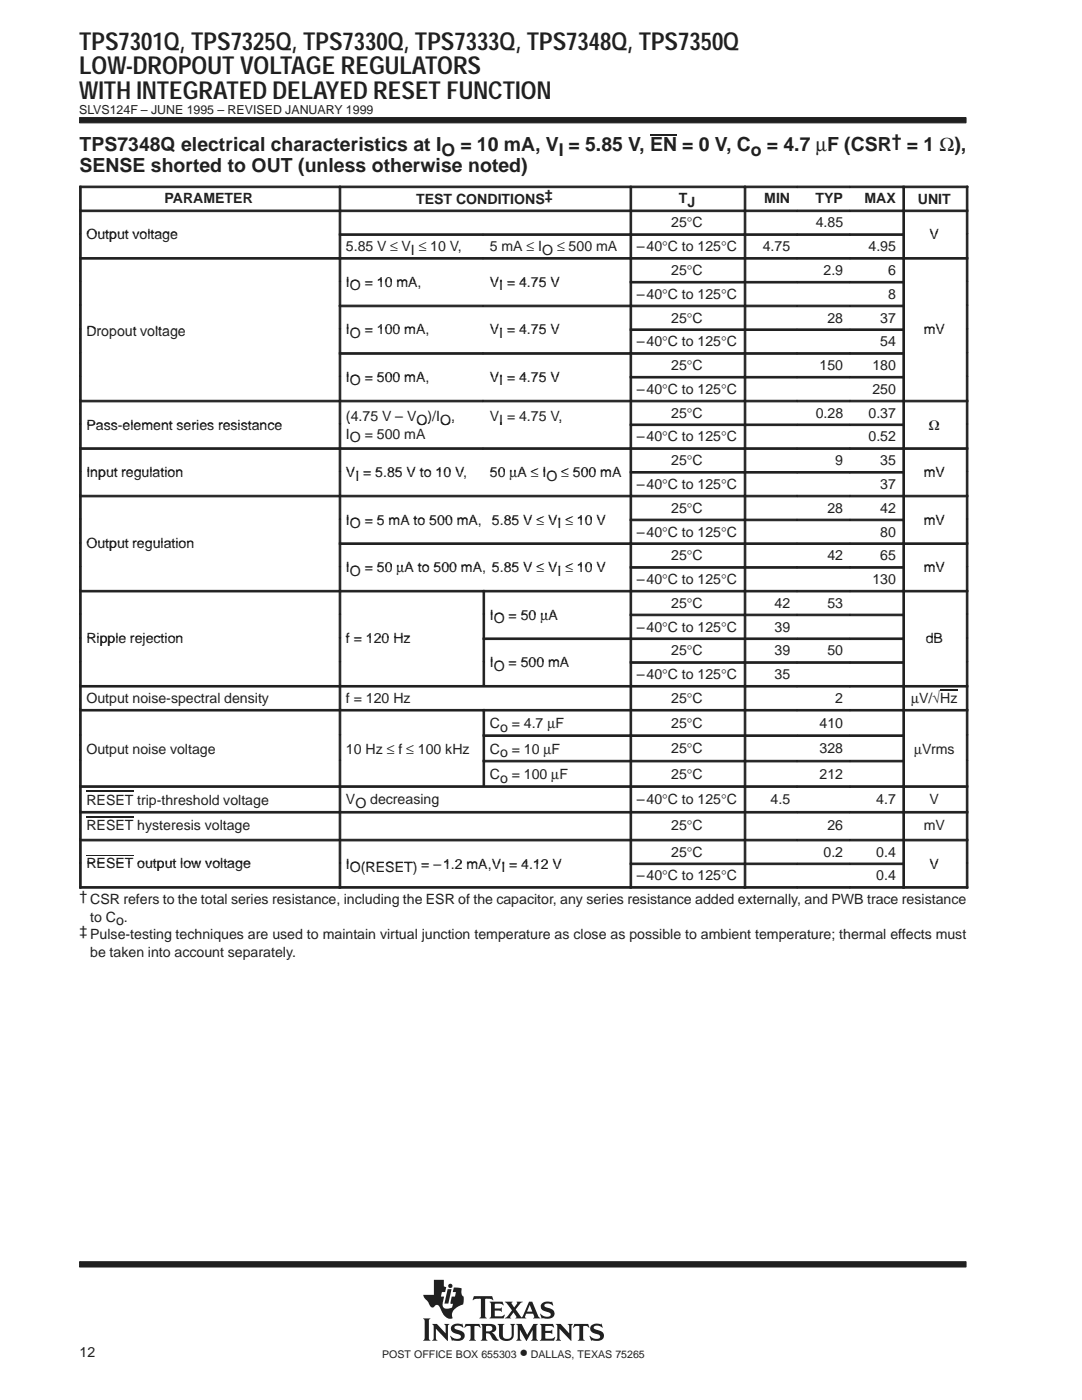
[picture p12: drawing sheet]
<svg xmlns="http://www.w3.org/2000/svg" width="216mm" height="279mm" viewBox="0 0 216 279" stroke-linecap="round" stroke-linejoin="round" font-family="sans-serif">
<g fill="#231f20" stroke="#231f20" stroke-width=".2">
<path d="M15.9 23.5h176.9v1h-176.9z" fill-rule="evenodd"/>
<path d="M15.9 251.8h176.9v1.1h-176.9z" fill-rule="evenodd"/>
</g>
<g fill="#231f20">
<path d="M89.3 257.3h.8l-.6 2.9h-.8z"/>
<path d="M95.9 264.2h2.1a.85 .85 0 0 1 1 .8 .85 .85 0 0 1-.9 .9l.4 .3 .7 1 .4 .2-.2 .1a1.11 1.11 0 0 1-1.4-.9l-.3-.4-.7-.1v1l.3 .5h-1.4l.3-.6v-2.3z" fill-rule="evenodd"/>
<path d="M100.7 259.8h1.6l-.2 .4 .5 .7 .6-.8-.1-.3h1.2l-.5 .3-.9 1.2 1 1.5a.22 .22 0 0 0 .3 .1 .22 .22 0 0 0 .1-.3l1.3-2.8h.6l1.2 2.9 .4 .4-1.4-.1a.24 .24 0 0 0 .2-.1 .24 .24 0 0 0 0-.3l-.2-.4h-1.4l-.3 .6 .3 .3h-2.2l.2-.3-.5-.9-.7 .9 .2 .3h-1.3l.5-.4 1-1.2z" fill-rule="evenodd"/>
<path d="M118 264.5a2.12 2.12 0 0 1 1.9-.2l.1-.1 .3 .8-.8-.4h-.7a.35 .35 0 0 0-.3 .3 .35 .35 0 0 0 .2 .4l.5 .1a1.16 1.16 0 0 1 1.2 1.6 1.23 1.23 0 0 1-1.1 .6l-1.1-.1-.2 .1-.4-1 .9 .5 .7 .1a.47 .47 0 0 0 .6-.4 .47 .47 0 0 0-.6-.5 1.28 1.28 0 0 1-1.4-1.4z" fill-rule="evenodd"/>
<path d="M114.6 264.2h2.8l.2 .8-.5-.4h-.6l-.1 .2v2.4l.3 .4h-1.4l.3-.4v-2.4l-.1-.2h-.6l-.6 .4z" fill-rule="evenodd"/>
<path d="M107.7 264.2h2.6l.2 .8-.6-.4-1.1 .1v.9h1l.4-.3v1l-.3-.3h-1.1v1.1h1.4l.5-.3-.2 .8h-2.8l.3-.6v-2.3z" fill-rule="evenodd"/>
<path d="M110.9 264.2h1l1.7 1.9v-1.5l-.3-.4h1l-.3 .4v3l-2.4-2.4v2l.3 .4h-1l.3-.4v-2.6z" fill-rule="evenodd"/>
<path d="M103 264.2h1.1l1.1 2.2 1.2-2.2h.9l-.3 .4v2.6l.4 .4h-1.4l.3-.4v-1.8l-1.3 2.2-1.3-2.2v1.7l.4 .5h-1.1l.3-.6v-2.3z" fill-rule="evenodd"/>
<path d="M90.2 264.5a2.17 2.17 0 0 1 1.9-.2l.1-.1 .3 .8-.8-.4h-.7a.36 .36 0 0 0-.3 .4 .36 .36 0 0 0 .4 .3l.3 .1a1.19 1.19 0 0 1 1.3 1.5l-.1 .1a1.23 1.23 0 0 1-1.1 .6l-1.1-.1-.2 .1-.4-1h.1a1.37 1.37 0 0 0 2.1 .3 .6 .6 0 0 0-.8-.7 1.08 1.08 0 0 1-1-.5 1.08 1.08 0 0 1 0-1.1z" fill-rule="evenodd"/>
<path d="M92.9 264.2h2.8l.2 .8-.5-.4h-.6l-.1 .2v2.4l.3 .4h-1.4l.2-.3 .1-.3v-2.3l-.7-.1-.6 .4z" fill-rule="evenodd"/>
<path d="M99.3 264.2h1.3l-.3 .4 .1 2.2 .2 .3 .8 .1a.73 .73 0 0 0 .7-.8v-1.8l-.3-.4h1l-.3 .4v1.9a1.56 1.56 0 0 1-1.3 1.2 1.56 1.56 0 0 1-1.5-.7l-.1-2.4z" fill-rule="evenodd"/>
<path d="M86.2 264.2h1l1.7 1.9v-1.5l-.3-.4h1.1l-.3 .4v3l-2.4-2.4v2l.3 .4h-1.1l.3-.6v-2.3z" fill-rule="evenodd"/>
<path d="M84.4 263.1h1.5l-.3 .4v3.7l.3 .4h-1.5l.3-.6v-3.4z" fill-rule="evenodd"/>
<path d="M94.6 258.7h3.6l.2 .8-.7-.3-.9 .1v3.4l.3 .4h-1.4l.3-.4v-3.4l-1-.1-.7 .3z" fill-rule="evenodd"/>
<path d="M97.7 259.8h2.6l.2 .7-.7-.3-1.1 .1v.8h1.1l.3-.2v.9l-.3-.2h-1.1v1l.1 .1h1.3l.5-.3h.1l-.2 .7h-2.8l.3-.5v-2.3z" fill-rule="evenodd"/>
<path d="M108.1 260.2l.1-.1a1.88 1.88 0 0 1 1.4-.3l.4 .1 .2-.2 .2 .8-1.1-.4a.44 .44 0 0 0-.7 .4 .44 .44 0 0 0 .6 .5 1.34 1.34 0 0 1 1.4 1.3 1.13 1.13 0 0 1-1.1 .9h-.8a.37 .37 0 0 0-.6 0l-.3-1h.1l.6 .5 .8 .1a.47 .47 0 0 0 .6-.5 .47 .47 0 0 0-.5-.4l-.2-.1a1.11 1.11 0 0 1-1.2-1.5z" fill-rule="evenodd"/>
<path d="M86.6 255.4h2v1.3l.4 .2-.2 1h-.6l-.2 .9h.6l-.2 1.1a1.11 1.11 0 0 0 .3 1.2l.6 .1 .9-.3 .2-.7-.5-.1 .2-1.3h.7l.2-.9h-.7l.3-1 1.5 .2v1l.1 .4 .3 .3v.9a.54 .54 0 0 1-.4 .7l-.4 .2a2.35 2.35 0 0 0-1.5 1.6v.4a.29 .29 0 0 1 .1 .3 .29 .29 0 0 1-.2 .3h-.1a2.21 2.21 0 0 1-2-1.9l-.1-.1a.68 .68 0 0 0-.5-.7 .68 .68 0 0 0-.8 .4 .88 .88 0 0 1-1.1-.9l-.8-.9-.2-.7h2.1z" fill-rule="evenodd"/>
<circle cx="89.9" cy="256.6" r=".43"/>
</g>
<g fill="#fff">
<path d="M105.7 260.4l.5 1.4h-1z"/>
<path d="M97 264.7l.6-.1a.56 .56 0 0 1 .7 .5 .56 .56 0 0 1-.7 .6h-.6z" fill-rule="evenodd"/>
</g>
<path d="M129.7 26.9h5.4" fill="none" stroke="#231f20" stroke-width=".24"/>
<g fill="#231f20" stroke="#231f20" stroke-width=".2">
<path d="M15.9 37.1h.3v4.8h-.3z" fill-rule="evenodd"/>
<path d="M15.9 37.1h51.8v.4h-51.8z" fill-rule="evenodd"/>
<path d="M67.7 37.1h.3v4.8h-.3z" fill-rule="evenodd"/>
<path d="M67.7 37.1h58v.4h-58z" fill-rule="evenodd"/>
<path d="M125.7 37.1h.3v4.8h-.3z" fill-rule="evenodd"/>
<path d="M125.7 37.1h22.8v.4h-22.8z" fill-rule="evenodd"/>
<path d="M148.5 37.1h.3v4.8h-.3z" fill-rule="evenodd"/>
<path d="M148.5 37.1h10.5v.4h-10.5z" fill-rule="evenodd"/>
<path d="M159.1 37.1h10.5v.4h-10.5z" fill-rule="evenodd"/>
<path d="M169.6 37.1h10.5v.4h-10.5z" fill-rule="evenodd"/>
<path d="M180.2 37.1h.3v4.8h-.3z" fill-rule="evenodd"/>
<path d="M192.8 37.1h.3v4.8h-.3z" fill-rule="evenodd"/>
<path d="M180.2 37.1h12.9v.4h-12.9z" fill-rule="evenodd"/>
<path d="M15.9 41.9h.3v4.7h-.3z" fill-rule="evenodd"/>
<path d="M15.9 41.9h51.8v.3h-51.8z" fill-rule="evenodd"/>
<path d="M67.7 41.9h.3v4.7h-.3z" fill-rule="evenodd"/>
<path d="M67.7 41.9h58v.3h-58z" fill-rule="evenodd"/>
<path d="M125.7 41.9h.3v4.7h-.3z" fill-rule="evenodd"/>
<path d="M125.7 41.9h22.8v.3h-22.8z" fill-rule="evenodd"/>
<path d="M148.5 41.9h.3v4.7h-.3z" fill-rule="evenodd"/>
<path d="M148.5 41.9h10.5v.3h-10.5z" fill-rule="evenodd"/>
<path d="M159.1 41.9h10.5v.3h-10.5z" fill-rule="evenodd"/>
<path d="M169.6 41.9h10.5v.3h-10.5z" fill-rule="evenodd"/>
<path d="M180.2 41.9h.3v4.7h-.3z" fill-rule="evenodd"/>
<path d="M192.8 41.9h.3v4.7h-.3z" fill-rule="evenodd"/>
<path d="M180.2 41.9h12.9v.3h-12.9z" fill-rule="evenodd"/>
<path d="M15.9 46.7h.3v4.7h-.3z" fill-rule="evenodd"/>
<path d="M67.7 46.7h.3v4.7h-.3z" fill-rule="evenodd"/>
<path d="M67.7 46.7h28.7v.3h-28.7z" fill-rule="evenodd"/>
<path d="M96.4 46.7h29.3v.3h-29.3z" fill-rule="evenodd"/>
<path d="M125.7 46.7h.3v4.7h-.3z" fill-rule="evenodd"/>
<path d="M125.7 46.7h22.8v.3h-22.8z" fill-rule="evenodd"/>
<path d="M148.5 46.7h.3v4.7h-.3z" fill-rule="evenodd"/>
<path d="M148.5 46.7h10.5v.3h-10.5z" fill-rule="evenodd"/>
<path d="M159.1 46.7h10.5v.3h-10.5z" fill-rule="evenodd"/>
<path d="M169.6 46.7h10.5v.3h-10.5z" fill-rule="evenodd"/>
<path d="M180.2 46.7h.3v4.7h-.3z" fill-rule="evenodd"/>
<path d="M192.8 46.7h.3v4.7h-.3z" fill-rule="evenodd"/>
<path d="M15.9 51.4h.3v4.7h-.3z" fill-rule="evenodd"/>
<path d="M15.9 51.4h51.8v.3h-51.8z" fill-rule="evenodd"/>
<path d="M67.7 51.4h.3v4.7h-.3z" fill-rule="evenodd"/>
<path d="M67.7 51.4h28.7v.3h-28.7z" fill-rule="evenodd"/>
<path d="M96.4 51.4h29.3v.3h-29.3z" fill-rule="evenodd"/>
<path d="M125.7 51.4h.3v4.7h-.3z" fill-rule="evenodd"/>
<path d="M125.7 51.4h22.8v.3h-22.8z" fill-rule="evenodd"/>
<path d="M148.5 51.4h.3v4.7h-.3z" fill-rule="evenodd"/>
<path d="M148.5 51.4h10.5v.3h-10.5z" fill-rule="evenodd"/>
<path d="M159.1 51.4h10.5v.3h-10.5z" fill-rule="evenodd"/>
<path d="M169.6 51.4h10.5v.3h-10.5z" fill-rule="evenodd"/>
<path d="M180.2 51.4h.3v4.7h-.3z" fill-rule="evenodd"/>
<path d="M192.8 51.4h.3v4.7h-.3z" fill-rule="evenodd"/>
<path d="M180.2 51.4h12.9v.3h-12.9z" fill-rule="evenodd"/>
<path d="M15.9 56.2h.3v4.7h-.3z" fill-rule="evenodd"/>
<path d="M67.7 56.2h.3v4.7h-.3z" fill-rule="evenodd"/>
<path d="M125.7 56.2h.3v4.7h-.3z" fill-rule="evenodd"/>
<path d="M125.7 56.2h22.8v.3h-22.8z" fill-rule="evenodd"/>
<path d="M148.5 56.2h.3v4.7h-.3z" fill-rule="evenodd"/>
<path d="M148.5 56.2h10.5v.3h-10.5z" fill-rule="evenodd"/>
<path d="M159.1 56.2h10.5v.3h-10.5z" fill-rule="evenodd"/>
<path d="M169.6 56.2h10.5v.3h-10.5z" fill-rule="evenodd"/>
<path d="M180.2 56.2h.3v4.7h-.3z" fill-rule="evenodd"/>
<path d="M192.8 56.2h.3v4.7h-.3z" fill-rule="evenodd"/>
<path d="M15.9 60.9h.3v4.7h-.3z" fill-rule="evenodd"/>
<path d="M67.7 60.9h.3v4.7h-.3z" fill-rule="evenodd"/>
<path d="M67.7 60.9h28.7v.3h-28.7z" fill-rule="evenodd"/>
<path d="M96.4 60.9h29.3v.3h-29.3z" fill-rule="evenodd"/>
<path d="M125.7 60.9h.3v4.7h-.3z" fill-rule="evenodd"/>
<path d="M125.7 60.9h22.8v.3h-22.8z" fill-rule="evenodd"/>
<path d="M148.5 60.9h.3v4.7h-.3z" fill-rule="evenodd"/>
<path d="M148.5 60.9h10.5v.3h-10.5z" fill-rule="evenodd"/>
<path d="M159.1 60.9h10.5v.3h-10.5z" fill-rule="evenodd"/>
<path d="M169.6 60.9h10.5v.3h-10.5z" fill-rule="evenodd"/>
<path d="M180.2 60.9h.3v4.7h-.3z" fill-rule="evenodd"/>
<path d="M192.8 60.9h.3v4.7h-.3z" fill-rule="evenodd"/>
<path d="M15.9 65.6h.3v4.8h-.3z" fill-rule="evenodd"/>
<path d="M67.7 65.6h.3v4.8h-.3z" fill-rule="evenodd"/>
<path d="M125.7 65.6h.3v4.8h-.3z" fill-rule="evenodd"/>
<path d="M125.7 65.6h22.8v.4h-22.8z" fill-rule="evenodd"/>
<path d="M148.5 65.6h.3v4.8h-.3z" fill-rule="evenodd"/>
<path d="M148.5 65.6h10.5v.4h-10.5z" fill-rule="evenodd"/>
<path d="M159.1 65.6h10.5v.4h-10.5z" fill-rule="evenodd"/>
<path d="M169.6 65.6h10.5v.4h-10.5z" fill-rule="evenodd"/>
<path d="M180.2 65.6h.3v4.8h-.3z" fill-rule="evenodd"/>
<path d="M192.8 65.6h.3v4.8h-.3z" fill-rule="evenodd"/>
<path d="M15.9 70.4h.3v4.7h-.3z" fill-rule="evenodd"/>
<path d="M67.7 70.4h.3v4.7h-.3z" fill-rule="evenodd"/>
<path d="M67.7 70.4h28.7v.3h-28.7z" fill-rule="evenodd"/>
<path d="M96.4 70.4h29.3v.3h-29.3z" fill-rule="evenodd"/>
<path d="M125.7 70.4h.3v4.7h-.3z" fill-rule="evenodd"/>
<path d="M125.7 70.4h22.8v.3h-22.8z" fill-rule="evenodd"/>
<path d="M148.5 70.4h.3v4.7h-.3z" fill-rule="evenodd"/>
<path d="M148.5 70.4h10.5v.3h-10.5z" fill-rule="evenodd"/>
<path d="M159.1 70.4h10.5v.3h-10.5z" fill-rule="evenodd"/>
<path d="M169.6 70.4h10.5v.3h-10.5z" fill-rule="evenodd"/>
<path d="M180.2 70.4h.3v4.7h-.3z" fill-rule="evenodd"/>
<path d="M192.8 70.4h.3v4.7h-.3z" fill-rule="evenodd"/>
<path d="M15.9 75.1h.3v4.8h-.3z" fill-rule="evenodd"/>
<path d="M67.7 75.1h.3v4.8h-.3z" fill-rule="evenodd"/>
<path d="M125.7 75.1h.3v4.8h-.3z" fill-rule="evenodd"/>
<path d="M125.7 75.1h22.8v.3h-22.8z" fill-rule="evenodd"/>
<path d="M148.5 75.1h.3v4.8h-.3z" fill-rule="evenodd"/>
<path d="M148.5 75.1h10.5v.3h-10.5z" fill-rule="evenodd"/>
<path d="M159.1 75.1h10.5v.3h-10.5z" fill-rule="evenodd"/>
<path d="M169.6 75.1h10.5v.3h-10.5z" fill-rule="evenodd"/>
<path d="M180.2 75.1h.3v4.8h-.3z" fill-rule="evenodd"/>
<path d="M192.8 75.1h.3v4.8h-.3z" fill-rule="evenodd"/>
<path d="M15.9 79.9h.3v4.7h-.3z" fill-rule="evenodd"/>
<path d="M15.9 79.9h51.8v.3h-51.8z" fill-rule="evenodd"/>
<path d="M67.7 79.9h.3v4.7h-.3z" fill-rule="evenodd"/>
<path d="M67.7 79.9h28.7v.3h-28.7z" fill-rule="evenodd"/>
<path d="M96.4 79.9h29.3v.3h-29.3z" fill-rule="evenodd"/>
<path d="M125.7 79.9h.3v4.7h-.3z" fill-rule="evenodd"/>
<path d="M125.7 79.9h22.8v.3h-22.8z" fill-rule="evenodd"/>
<path d="M148.5 79.9h.3v4.7h-.3z" fill-rule="evenodd"/>
<path d="M148.5 79.9h10.5v.3h-10.5z" fill-rule="evenodd"/>
<path d="M159.1 79.9h10.5v.3h-10.5z" fill-rule="evenodd"/>
<path d="M169.6 79.9h10.5v.3h-10.5z" fill-rule="evenodd"/>
<path d="M180.2 79.9h.3v4.7h-.3z" fill-rule="evenodd"/>
<path d="M192.8 79.9h.3v4.7h-.3z" fill-rule="evenodd"/>
<path d="M180.2 79.9h12.9v.3h-12.9z" fill-rule="evenodd"/>
<path d="M15.9 84.6h.3v4.7h-.3z" fill-rule="evenodd"/>
<path d="M67.7 84.6h.3v4.7h-.3z" fill-rule="evenodd"/>
<path d="M125.7 84.6h.3v4.7h-.3z" fill-rule="evenodd"/>
<path d="M125.7 84.6h22.8v.3h-22.8z" fill-rule="evenodd"/>
<path d="M148.5 84.6h.3v4.7h-.3z" fill-rule="evenodd"/>
<path d="M148.5 84.6h10.5v.3h-10.5z" fill-rule="evenodd"/>
<path d="M159.1 84.6h10.5v.3h-10.5z" fill-rule="evenodd"/>
<path d="M169.6 84.6h10.5v.3h-10.5z" fill-rule="evenodd"/>
<path d="M180.2 84.6h.3v4.7h-.3z" fill-rule="evenodd"/>
<path d="M192.8 84.6h.3v4.7h-.3z" fill-rule="evenodd"/>
<path d="M15.9 89.4h.3v4.7h-.3z" fill-rule="evenodd"/>
<path d="M15.9 89.4h51.8v.3h-51.8z" fill-rule="evenodd"/>
<path d="M67.7 89.4h.3v4.7h-.3z" fill-rule="evenodd"/>
<path d="M67.7 89.4h28.7v.3h-28.7z" fill-rule="evenodd"/>
<path d="M96.4 89.4h29.3v.3h-29.3z" fill-rule="evenodd"/>
<path d="M125.7 89.4h.3v4.7h-.3z" fill-rule="evenodd"/>
<path d="M125.7 89.4h22.8v.3h-22.8z" fill-rule="evenodd"/>
<path d="M148.5 89.4h.3v4.7h-.3z" fill-rule="evenodd"/>
<path d="M148.5 89.4h10.5v.3h-10.5z" fill-rule="evenodd"/>
<path d="M159.1 89.4h10.5v.3h-10.5z" fill-rule="evenodd"/>
<path d="M169.6 89.4h10.5v.3h-10.5z" fill-rule="evenodd"/>
<path d="M180.2 89.4h.3v4.7h-.3z" fill-rule="evenodd"/>
<path d="M192.8 89.4h.3v4.7h-.3z" fill-rule="evenodd"/>
<path d="M180.2 89.4h12.9v.3h-12.9z" fill-rule="evenodd"/>
<path d="M15.9 94.1h.3v4.7h-.3z" fill-rule="evenodd"/>
<path d="M67.7 94.1h.3v4.7h-.3z" fill-rule="evenodd"/>
<path d="M125.7 94.1h.3v4.7h-.3z" fill-rule="evenodd"/>
<path d="M125.7 94.1h22.8v.3h-22.8z" fill-rule="evenodd"/>
<path d="M148.5 94.1h.3v4.7h-.3z" fill-rule="evenodd"/>
<path d="M148.5 94.1h10.5v.3h-10.5z" fill-rule="evenodd"/>
<path d="M159.1 94.1h10.5v.3h-10.5z" fill-rule="evenodd"/>
<path d="M169.6 94.1h10.5v.3h-10.5z" fill-rule="evenodd"/>
<path d="M180.2 94.1h.3v4.7h-.3z" fill-rule="evenodd"/>
<path d="M192.8 94.1h.3v4.7h-.3z" fill-rule="evenodd"/>
<path d="M15.9 98.8h.3v4.8h-.3z" fill-rule="evenodd"/>
<path d="M15.9 98.8h51.8v.4h-51.8z" fill-rule="evenodd"/>
<path d="M67.7 98.8h.3v4.8h-.3z" fill-rule="evenodd"/>
<path d="M67.7 98.8h58v.4h-58z" fill-rule="evenodd"/>
<path d="M125.7 98.8h.3v4.8h-.3z" fill-rule="evenodd"/>
<path d="M125.7 98.8h22.8v.4h-22.8z" fill-rule="evenodd"/>
<path d="M148.5 98.8h.3v4.8h-.3z" fill-rule="evenodd"/>
<path d="M148.5 98.8h10.5v.4h-10.5z" fill-rule="evenodd"/>
<path d="M159.1 98.8h10.5v.4h-10.5z" fill-rule="evenodd"/>
<path d="M169.6 98.8h10.5v.4h-10.5z" fill-rule="evenodd"/>
<path d="M180.2 98.8h.3v4.8h-.3z" fill-rule="evenodd"/>
<path d="M192.8 98.8h.3v4.8h-.3z" fill-rule="evenodd"/>
<path d="M180.2 98.8h12.9v.4h-12.9z" fill-rule="evenodd"/>
<path d="M15.9 103.6h.3v4.7h-.3z" fill-rule="evenodd"/>
<path d="M67.7 103.6h.3v4.7h-.3z" fill-rule="evenodd"/>
<path d="M125.7 103.6h.3v4.7h-.3z" fill-rule="evenodd"/>
<path d="M125.7 103.6h22.8v.3h-22.8z" fill-rule="evenodd"/>
<path d="M148.5 103.6h.3v4.7h-.3z" fill-rule="evenodd"/>
<path d="M148.5 103.6h10.5v.3h-10.5z" fill-rule="evenodd"/>
<path d="M159.1 103.6h10.5v.3h-10.5z" fill-rule="evenodd"/>
<path d="M169.6 103.6h10.5v.3h-10.5z" fill-rule="evenodd"/>
<path d="M180.2 103.6h.3v4.7h-.3z" fill-rule="evenodd"/>
<path d="M192.8 103.6h.3v4.7h-.3z" fill-rule="evenodd"/>
<path d="M15.9 108.3h.3v4.8h-.3z" fill-rule="evenodd"/>
<path d="M67.7 108.3h.3v4.8h-.3z" fill-rule="evenodd"/>
<path d="M67.7 108.3h58v.4h-58z" fill-rule="evenodd"/>
<path d="M125.7 108.3h.3v4.8h-.3z" fill-rule="evenodd"/>
<path d="M125.7 108.3h22.8v.4h-22.8z" fill-rule="evenodd"/>
<path d="M148.5 108.3h.3v4.8h-.3z" fill-rule="evenodd"/>
<path d="M148.5 108.3h10.5v.4h-10.5z" fill-rule="evenodd"/>
<path d="M159.1 108.3h10.5v.4h-10.5z" fill-rule="evenodd"/>
<path d="M169.6 108.3h10.5v.4h-10.5z" fill-rule="evenodd"/>
<path d="M180.2 108.3h.3v4.8h-.3z" fill-rule="evenodd"/>
<path d="M192.8 108.3h.3v4.8h-.3z" fill-rule="evenodd"/>
<path d="M180.2 108.3h12.9v.4h-12.9z" fill-rule="evenodd"/>
<path d="M15.9 113.1h.3v4.7h-.3z" fill-rule="evenodd"/>
<path d="M67.7 113.1h.3v4.7h-.3z" fill-rule="evenodd"/>
<path d="M125.7 113.1h.3v4.7h-.3z" fill-rule="evenodd"/>
<path d="M125.7 113.1h22.8v.3h-22.8z" fill-rule="evenodd"/>
<path d="M148.5 113.1h.3v4.7h-.3z" fill-rule="evenodd"/>
<path d="M148.5 113.1h10.5v.3h-10.5z" fill-rule="evenodd"/>
<path d="M159.1 113.1h10.5v.3h-10.5z" fill-rule="evenodd"/>
<path d="M169.6 113.1h10.5v.3h-10.5z" fill-rule="evenodd"/>
<path d="M180.2 113.1h.3v4.7h-.3z" fill-rule="evenodd"/>
<path d="M192.8 113.1h.3v4.7h-.3z" fill-rule="evenodd"/>
<path d="M15.9 117.8h.3v4.7h-.3z" fill-rule="evenodd"/>
<path d="M15.9 117.8h51.8v.3h-51.8z" fill-rule="evenodd"/>
<path d="M67.7 117.8h.3v4.7h-.3z" fill-rule="evenodd"/>
<path d="M67.7 117.8h28.7v.3h-28.7z" fill-rule="evenodd"/>
<path d="M96.4 117.8h.3v4.7h-.3z" fill-rule="evenodd"/>
<path d="M96.4 117.8h29.3v.3h-29.3z" fill-rule="evenodd"/>
<path d="M125.7 117.8h.3v4.7h-.3z" fill-rule="evenodd"/>
<path d="M125.7 117.8h22.8v.3h-22.8z" fill-rule="evenodd"/>
<path d="M148.5 117.8h.3v4.7h-.3z" fill-rule="evenodd"/>
<path d="M148.5 117.8h10.5v.3h-10.5z" fill-rule="evenodd"/>
<path d="M159.1 117.8h10.5v.3h-10.5z" fill-rule="evenodd"/>
<path d="M169.6 117.8h10.5v.3h-10.5z" fill-rule="evenodd"/>
<path d="M180.2 117.8h.3v4.7h-.3z" fill-rule="evenodd"/>
<path d="M192.8 117.8h.3v4.7h-.3z" fill-rule="evenodd"/>
<path d="M180.2 117.8h12.9v.3h-12.9z" fill-rule="evenodd"/>
<path d="M15.9 122.6h.3v4.7h-.3z" fill-rule="evenodd"/>
<path d="M67.7 122.6h.3v4.7h-.3z" fill-rule="evenodd"/>
<path d="M96.4 122.6h.3v4.7h-.3z" fill-rule="evenodd"/>
<path d="M125.7 122.6h.3v4.7h-.3z" fill-rule="evenodd"/>
<path d="M125.7 122.6h22.8v.3h-22.8z" fill-rule="evenodd"/>
<path d="M148.5 122.6h.3v4.7h-.3z" fill-rule="evenodd"/>
<path d="M148.5 122.6h10.5v.3h-10.5z" fill-rule="evenodd"/>
<path d="M159.1 122.6h10.5v.3h-10.5z" fill-rule="evenodd"/>
<path d="M169.6 122.6h10.5v.3h-10.5z" fill-rule="evenodd"/>
<path d="M180.2 122.6h.3v4.7h-.3z" fill-rule="evenodd"/>
<path d="M192.8 122.6h.3v4.7h-.3z" fill-rule="evenodd"/>
<path d="M15.9 127.3h.3v4.7h-.3z" fill-rule="evenodd"/>
<path d="M67.7 127.3h.3v4.7h-.3z" fill-rule="evenodd"/>
<path d="M96.4 127.3h.3v4.7h-.3z" fill-rule="evenodd"/>
<path d="M96.4 127.3h29.3v.3h-29.3z" fill-rule="evenodd"/>
<path d="M125.7 127.3h.3v4.7h-.3z" fill-rule="evenodd"/>
<path d="M125.7 127.3h22.8v.3h-22.8z" fill-rule="evenodd"/>
<path d="M148.5 127.3h.3v4.7h-.3z" fill-rule="evenodd"/>
<path d="M148.5 127.3h10.5v.3h-10.5z" fill-rule="evenodd"/>
<path d="M159.1 127.3h10.5v.3h-10.5z" fill-rule="evenodd"/>
<path d="M169.6 127.3h10.5v.3h-10.5z" fill-rule="evenodd"/>
<path d="M180.2 127.3h.3v4.7h-.3z" fill-rule="evenodd"/>
<path d="M192.8 127.3h.3v4.7h-.3z" fill-rule="evenodd"/>
<path d="M15.9 132.1h.3v4.7h-.3z" fill-rule="evenodd"/>
<path d="M67.7 132.1h.3v4.7h-.3z" fill-rule="evenodd"/>
<path d="M96.4 132.1h.3v4.7h-.3z" fill-rule="evenodd"/>
<path d="M125.7 132.1h.3v4.7h-.3z" fill-rule="evenodd"/>
<path d="M125.7 132.1h22.8v.3h-22.8z" fill-rule="evenodd"/>
<path d="M148.5 132.1h.3v4.7h-.3z" fill-rule="evenodd"/>
<path d="M148.5 132.1h10.5v.3h-10.5z" fill-rule="evenodd"/>
<path d="M159.1 132.1h10.5v.3h-10.5z" fill-rule="evenodd"/>
<path d="M169.6 132.1h10.5v.3h-10.5z" fill-rule="evenodd"/>
<path d="M180.2 132.1h.3v4.7h-.3z" fill-rule="evenodd"/>
<path d="M192.8 132.1h.3v4.7h-.3z" fill-rule="evenodd"/>
<path d="M15.9 136.8h.3v4.8h-.3z" fill-rule="evenodd"/>
<path d="M15.9 136.8h51.8v.3h-51.8z" fill-rule="evenodd"/>
<path d="M67.7 136.8h.3v4.8h-.3z" fill-rule="evenodd"/>
<path d="M67.7 136.8h58v.3h-58z" fill-rule="evenodd"/>
<path d="M125.7 136.8h.3v4.8h-.3z" fill-rule="evenodd"/>
<path d="M125.7 136.8h22.8v.3h-22.8z" fill-rule="evenodd"/>
<path d="M148.5 136.8h.3v4.8h-.3z" fill-rule="evenodd"/>
<path d="M148.5 136.8h10.5v.3h-10.5z" fill-rule="evenodd"/>
<path d="M159.1 136.8h10.5v.3h-10.5z" fill-rule="evenodd"/>
<path d="M169.6 136.8h10.5v.3h-10.5z" fill-rule="evenodd"/>
<path d="M180.2 136.8h.3v4.8h-.3z" fill-rule="evenodd"/>
<path d="M192.8 136.8h.3v4.8h-.3z" fill-rule="evenodd"/>
<path d="M180.2 136.8h12.9v.3h-12.9z" fill-rule="evenodd"/>
<path d="M15.9 141.6h.3v5h-.3z" fill-rule="evenodd"/>
<path d="M15.9 141.6h51.8v.3h-51.8z" fill-rule="evenodd"/>
<path d="M67.7 141.6h.3v5h-.3z" fill-rule="evenodd"/>
<path d="M67.7 141.6h28.7v.3h-28.7z" fill-rule="evenodd"/>
<path d="M96.4 141.6h.3v5h-.3z" fill-rule="evenodd"/>
<path d="M96.4 141.6h29.3v.3h-29.3z" fill-rule="evenodd"/>
<path d="M125.7 141.6h.3v5h-.3z" fill-rule="evenodd"/>
<path d="M125.7 141.6h22.8v.3h-22.8z" fill-rule="evenodd"/>
<path d="M148.5 141.6h.3v5h-.3z" fill-rule="evenodd"/>
<path d="M148.5 141.6h10.5v.3h-10.5z" fill-rule="evenodd"/>
<path d="M159.1 141.6h10.5v.3h-10.5z" fill-rule="evenodd"/>
<path d="M169.6 141.6h10.5v.3h-10.5z" fill-rule="evenodd"/>
<path d="M180.2 141.6h.3v5h-.3z" fill-rule="evenodd"/>
<path d="M192.8 141.6h.3v5h-.3z" fill-rule="evenodd"/>
<path d="M180.2 141.6h12.9v.3h-12.9z" fill-rule="evenodd"/>
<path d="M15.9 146.7h.3v5h-.3z" fill-rule="evenodd"/>
<path d="M67.7 146.7h.3v5h-.3z" fill-rule="evenodd"/>
<path d="M96.4 146.7h.3v5h-.3z" fill-rule="evenodd"/>
<path d="M96.4 146.7h29.3v.3h-29.3z" fill-rule="evenodd"/>
<path d="M125.7 146.7h.3v5h-.3z" fill-rule="evenodd"/>
<path d="M125.7 146.7h22.8v.3h-22.8z" fill-rule="evenodd"/>
<path d="M148.5 146.7h.3v5h-.3z" fill-rule="evenodd"/>
<path d="M148.5 146.7h10.5v.3h-10.5z" fill-rule="evenodd"/>
<path d="M159.1 146.7h10.5v.3h-10.5z" fill-rule="evenodd"/>
<path d="M169.6 146.7h10.5v.3h-10.5z" fill-rule="evenodd"/>
<path d="M180.2 146.7h.3v5h-.3z" fill-rule="evenodd"/>
<path d="M192.8 146.7h.3v5h-.3z" fill-rule="evenodd"/>
<path d="M15.9 151.7h.3v5.1h-.3z" fill-rule="evenodd"/>
<path d="M67.7 151.7h.3v5.1h-.3z" fill-rule="evenodd"/>
<path d="M96.4 151.7h.3v5.1h-.3z" fill-rule="evenodd"/>
<path d="M96.4 151.7h29.3v.4h-29.3z" fill-rule="evenodd"/>
<path d="M125.7 151.7h.3v5.1h-.3z" fill-rule="evenodd"/>
<path d="M125.7 151.7h22.8v.4h-22.8z" fill-rule="evenodd"/>
<path d="M148.5 151.7h.3v5.1h-.3z" fill-rule="evenodd"/>
<path d="M148.5 151.7h10.5v.4h-10.5z" fill-rule="evenodd"/>
<path d="M159.1 151.7h10.5v.4h-10.5z" fill-rule="evenodd"/>
<path d="M169.6 151.7h10.5v.4h-10.5z" fill-rule="evenodd"/>
<path d="M180.2 151.7h.3v5.1h-.3z" fill-rule="evenodd"/>
<path d="M192.8 151.7h.3v5.1h-.3z" fill-rule="evenodd"/>
<path d="M15.9 156.8h.3v5.1h-.3z" fill-rule="evenodd"/>
<path d="M15.9 156.8h51.8v.3h-51.8z" fill-rule="evenodd"/>
<path d="M67.7 156.8h.3v5.1h-.3z" fill-rule="evenodd"/>
<path d="M67.7 156.8h58v.3h-58z" fill-rule="evenodd"/>
<path d="M125.7 156.8h.3v5.1h-.3z" fill-rule="evenodd"/>
<path d="M125.7 156.8h22.8v.3h-22.8z" fill-rule="evenodd"/>
<path d="M148.5 156.8h.3v5.1h-.3z" fill-rule="evenodd"/>
<path d="M148.5 156.8h10.5v.3h-10.5z" fill-rule="evenodd"/>
<path d="M159.1 156.8h10.5v.3h-10.5z" fill-rule="evenodd"/>
<path d="M169.6 156.8h10.5v.3h-10.5z" fill-rule="evenodd"/>
<path d="M180.2 156.8h.3v5.1h-.3z" fill-rule="evenodd"/>
<path d="M192.8 156.8h.3v5.1h-.3z" fill-rule="evenodd"/>
<path d="M180.2 156.8h12.9v.3h-12.9z" fill-rule="evenodd"/>
<path d="M15.9 161.9h.3v5.6h-.3z" fill-rule="evenodd"/>
<path d="M15.9 161.9h51.8v.4h-51.8z" fill-rule="evenodd"/>
<path d="M67.7 161.9h.3v5.6h-.3z" fill-rule="evenodd"/>
<path d="M67.7 161.9h58v.4h-58z" fill-rule="evenodd"/>
<path d="M125.7 161.9h.3v5.6h-.3z" fill-rule="evenodd"/>
<path d="M125.7 161.9h22.8v.4h-22.8z" fill-rule="evenodd"/>
<path d="M148.5 161.9h.3v5.6h-.3z" fill-rule="evenodd"/>
<path d="M148.5 161.9h10.5v.4h-10.5z" fill-rule="evenodd"/>
<path d="M159.1 161.9h10.5v.4h-10.5z" fill-rule="evenodd"/>
<path d="M169.6 161.9h10.5v.4h-10.5z" fill-rule="evenodd"/>
<path d="M180.2 161.9h.3v5.6h-.3z" fill-rule="evenodd"/>
<path d="M192.8 161.9h.3v5.6h-.3z" fill-rule="evenodd"/>
<path d="M180.2 161.9h12.9v.4h-12.9z" fill-rule="evenodd"/>
<path d="M15.9 167.5h.3v4.7h-.3z" fill-rule="evenodd"/>
<path d="M15.9 167.5h51.8v.3h-51.8z" fill-rule="evenodd"/>
<path d="M67.7 167.5h.3v4.7h-.3z" fill-rule="evenodd"/>
<path d="M67.7 167.5h58v.3h-58z" fill-rule="evenodd"/>
<path d="M125.7 167.5h.3v4.7h-.3z" fill-rule="evenodd"/>
<path d="M125.7 167.5h22.8v.3h-22.8z" fill-rule="evenodd"/>
<path d="M148.5 167.5h.3v4.7h-.3z" fill-rule="evenodd"/>
<path d="M148.5 167.5h10.5v.3h-10.5z" fill-rule="evenodd"/>
<path d="M159.1 167.5h10.5v.3h-10.5z" fill-rule="evenodd"/>
<path d="M169.6 167.5h10.5v.3h-10.5z" fill-rule="evenodd"/>
<path d="M180.2 167.5h.3v4.7h-.3z" fill-rule="evenodd"/>
<path d="M192.8 167.5h.3v4.7h-.3z" fill-rule="evenodd"/>
<path d="M180.2 167.5h12.9v.3h-12.9z" fill-rule="evenodd"/>
<path d="M15.9 172.2h.3v5.1h-.3z" fill-rule="evenodd"/>
<path d="M15.9 176.9h51.8v.4h-51.8z" fill-rule="evenodd"/>
<path d="M67.7 172.2h.3v5.1h-.3z" fill-rule="evenodd"/>
<path d="M67.7 176.9h58v.4h-58z" fill-rule="evenodd"/>
<path d="M125.7 172.2h.3v5.1h-.3z" fill-rule="evenodd"/>
<path d="M125.7 172.2h22.8v.4h-22.8z" fill-rule="evenodd"/>
<path d="M125.7 176.9h22.8v.4h-22.8z" fill-rule="evenodd"/>
<path d="M148.5 172.2h.3v5.1h-.3z" fill-rule="evenodd"/>
<path d="M148.5 172.2h10.5v.4h-10.5z" fill-rule="evenodd"/>
<path d="M148.5 176.9h10.5v.4h-10.5z" fill-rule="evenodd"/>
<path d="M159.1 172.2h10.5v.4h-10.5z" fill-rule="evenodd"/>
<path d="M159.1 176.9h10.5v.4h-10.5z" fill-rule="evenodd"/>
<path d="M169.6 172.2h10.5v.4h-10.5z" fill-rule="evenodd"/>
<path d="M169.6 176.9h10.5v.4h-10.5z" fill-rule="evenodd"/>
<path d="M180.2 172.2h.3v5.1h-.3z" fill-rule="evenodd"/>
<path d="M192.8 172.2h.3v5.1h-.3z" fill-rule="evenodd"/>
<path d="M180.2 176.9h12.9v.4h-12.9z" fill-rule="evenodd"/>
</g>
<path d="M187.6 137.6h3.5M17.2 157.9h9.4M17.2 163h9.4" fill="none" stroke="#231f20" stroke-width=".36"/>
<path d="M17.2 170.7h9.4" fill="none" stroke="#231f20" stroke-width=".2"/>
<g font-size="4.9" fill="#231f20">
<text x="15.8" y="9.9">TPS7301Q, TPS7325Q, TPS7330Q, TPS7333Q, TPS7348Q, TPS7350Q</text>
<text x="15.8" y="14.8">LOW-DROPOUT VOLTAGE REGULATORS</text>
<text x="15.8" y="19.8">WITH INTEGRATED DELAYED RESET FUNCTION</text>
</g>
<g font-size="3.9" fill="#231f20">
<text x="15.9" y="30.2">TPS7348Q electrical characteristics at I</text>
<text x="15.9" y="34.4">SENSE shorted to OUT (unless otherwise noted)</text>
</g>
<g font-size="3.5" fill="#231f20">
<text x="177.9" y="29.2">† = 1 Ω),</text>
<text x="88.1" y="31.2">O = 10 mA, VI = 5.85 V, EN = 0 V, Co = 4.7 µF (CSR</text>
<text x="103.7" y="271">•</text>
</g>
<g font-size="2.8" fill="#231f20">
<text x="32.8" y="40.5">PARAMETER</text>
<text x="83" y="40.7">TEST CONDITIONS‡</text>
<text x="135.4" y="40.6">TJ</text>
<text x="152.5" y="40.5">MIN</text>
<text x="162.7" y="40.5">TYP</text>
<text x="172.5" y="40.5">MAX</text>
<text x="183.1" y="40.7">UNIT</text>
<text x="17.2" y="47.8">Output voltage</text>
<text x="133.9" y="45.4">25°C</text>
<text x="162.8" y="45.4">4.85</text>
<text x="185.5" y="47.8">V</text>
<text x="69" y="50.1">5.85 V ≤ VI ≤ 10 V,</text>
<text x="97.7" y="50.1">5 mA ≤ IO ≤ 500 mA</text>
<text x="127.1" y="50.1">–40°C to 125°C</text>
<text x="152.2" y="50.1">4.75</text>
<text x="173.3" y="50.1">4.95</text>
<text x="69" y="57.2">IO = 10 mA</text>
<text x="69" y="57.3">IO = 10 mA,</text>
<text x="97.7" y="57.2">VI = 4.75 V</text>
<text x="97.7" y="57.3">VI = 4 75 V</text>
<text x="127.1" y="59.6">–40°C to 125°C</text>
<text x="133.9" y="54.9">25°C</text>
<text x="164.3" y="54.9">2.9</text>
<text x="177.2" y="54.9">6</text>
<text x="177.2" y="59.6">8</text>
<text x="133.9" y="64.4">25°C</text>
<text x="165.1" y="64.4">28</text>
<text x="175.6" y="64.4">37</text>
<text x="17.2" y="67">Dropout voltage</text>
<text x="69" y="66.7">IO = 100 mA</text>
<text x="69" y="66.7">IO = 100 mA,</text>
<text x="97.7" y="66.7">VI = 4.75 V</text>
<text x="97.7" y="66.7">VI = 4 75 V</text>
<text x="127.1" y="69.1">–40°C to 125°C</text>
<text x="175.6" y="69.1">54</text>
<text x="184.3" y="66.7">mV</text>
<text x="69" y="76.2">IO = 500 mA</text>
<text x="69" y="76.2">IO = 500 mA,</text>
<text x="97.7" y="76.2">VI = 4.75 V</text>
<text x="97.7" y="76.2">VI = 4 75 V</text>
<text x="133.9" y="73.9">25°C</text>
<text x="163.5" y="73.9">150</text>
<text x="174.1" y="73.9">180</text>
<text x="127.1" y="78.6">–40°C to 125°C</text>
<text x="133.9" y="83.4">25°C</text>
<text x="162.8" y="83.4">0.28</text>
<text x="173.3" y="83.4">0.37</text>
<text x="174.1" y="78.6">250</text>
<text x="17.2" y="85.7">Pass element series resistance</text>
<text x="17.2" y="85.7">Pass-element series resistance</text>
<text x="69" y="84">(4.75 V – VO) O,</text>
<text x="69" y="84">(</text>
<text x="69" y="87.5">IO = 500 mA</text>
<text x="83.1" y="84.7">O)/IO,</text>
<text x="97.7" y="84">VII = 4.75 V,,</text>
<text x="127.1" y="88.1">–40°C to 125°C</text>
<text x="173.3" y="88.1">0.52</text>
<text x="185.4" y="85.7">Ω</text>
<text x="17.2" y="95.2">Input regulation</text>
<text x="69" y="95.2">VI = 5.85 V to 10 V</text>
<text x="69" y="95.2">VI = 5 85 V to 10 V,</text>
<text x="97.7" y="95.2">50 µA ≤ IO ≤ 500 mA</text>
<text x="133.9" y="92.8">25°C</text>
<text x="166.7" y="92.8">9</text>
<text x="175.6" y="92.8">35</text>
<text x="184.3" y="95.2">mV</text>
<text x="127.1" y="97.6">–40°C to 125°C</text>
<text x="175.6" y="97.6">37</text>
<text x="69" y="104.7">IO = 5 mA to 500 mA,</text>
<text x="69" y="104.7">IO = 5 mA to 500 mA</text>
<text x="98.2" y="104.7">5 85 V ≤ VI ≤ 10 V</text>
<text x="98.2" y="104.7">5.85 V ≤ VI ≤ 10 V</text>
<text x="127.1" y="107.1">–40°C to 125°C</text>
<text x="133.9" y="102.3">25°C</text>
<text x="165.1" y="102.3">28</text>
<text x="175.6" y="102.3">42</text>
<text x="175.6" y="107.1">80</text>
<text x="184.3" y="104.7">mV</text>
<text x="17.2" y="109.4">Output regulation</text>
<text x="133.9" y="111.8">25°C</text>
<text x="165.1" y="111.8">42</text>
<text x="175.6" y="111.8">65</text>
<text x="69" y="114.2">IO = 50 µA to 500 mA, 5.85 V ≤ VI ≤ 10 V</text>
<text x="69" y="114.2">IO = 50 µA to 500 mA 5 85 V ≤ VI ≤ 10 V</text>
<text x="127.1" y="116.6">–40°C to 125°C</text>
<text x="174.1" y="116.6">130</text>
<text x="184.3" y="114.2">mV</text>
<text x="97.7" y="123.7">IO = 50 µA</text>
<text x="133.9" y="121.3">25°C</text>
<text x="154.5" y="121.3">42</text>
<text x="165.1" y="121.3">53</text>
<text x="17.2" y="128.4">Ripple rejection</text>
<text x="69" y="128.4">f = 120 Hz</text>
<text x="127.1" y="126">–40°C to 125°C</text>
<text x="133.9" y="130.8">25°C</text>
<text x="154.5" y="126">39</text>
<text x="154.5" y="130.8">39</text>
<text x="165.1" y="130.8">50</text>
<text x="184.7" y="128.4">dB</text>
<text x="97.7" y="133.2">IO = 500 mA</text>
<text x="127.1" y="135.5">–40°C to 125°C</text>
<text x="154.5" y="135.5">35</text>
<text x="17.2" y="140.3">Output noise-spectral density</text>
<text x="69" y="140.3">f = 120 Hz</text>
<text x="133.9" y="140.3">25°C</text>
<text x="166.7" y="140.3">2</text>
<text x="181.8" y="140.3">µV/√Hz</text>
<text x="97.7" y="145.3">Co = 4.7 µF</text>
<text x="133.9" y="145.2">25°C</text>
<text x="163.5" y="145.2">410</text>
<text x="17.2" y="150.5">Output noise voltage</text>
<text x="69" y="150.5">10 Hz ≤ f ≤ 100 kHz</text>
<text x="97.7" y="150.4">Co = 10 µF</text>
<text x="97.7" y="155.5">Co = 100 µF</text>
<text x="133.9" y="150.3">25°C</text>
<text x="133.9" y="155.4">25°C</text>
<text x="163.5" y="150.3">328</text>
<text x="163.5" y="155.4">212</text>
<text x="182.4" y="150.5">µVrms</text>
<text x="17.2" y="160.6">RESET trip-threshold voltage</text>
<text x="69" y="160.5">VO decreasing</text>
<text x="127.1" y="160.5">–40°C to 125°C</text>
<text x="153.8" y="160.5">4.5</text>
<text x="174.9" y="160.5">4.7</text>
<text x="185.5" y="160.5">V</text>
<text x="17.2" y="165.7">RESET hysteresis voltage</text>
<text x="133.9" y="165.6">25°C</text>
<text x="165.1" y="165.6">26</text>
<text x="184.3" y="165.6">mV</text>
<text x="17.2" y="173.3">RESET output low voltage</text>
<text x="69" y="173.3">IO(RESET) =</text>
<text x="69" y="173.3">IO(RESET) = –1.2 mA,VI = 4.12 V</text>
<text x="88.4" y="173.3">1 2 mA VI = 4 12 V</text>
<text x="133.9" y="171">25°C</text>
<text x="164.3" y="171">0.2</text>
<text x="174.9" y="171">0.4</text>
<text x="185.5" y="173.3">V</text>
<text x="15.9" y="179.7">† CSR refers to the total series resistance, including the ESR of the capacitor, any series resistance added externally, and PWB trace resistance</text>
<text x="127.1" y="175.7">–40°C to 125°C</text>
<text x="174.9" y="175.7">0.4</text>
<text x="18" y="184">to Co.</text>
<text x="15.9" y="186.8">‡ Pulse-testing techniques are used to maintain virtual junction temperature as close as possible to ambient temperature; thermal effects must</text>
<text x="18" y="191">be taken into account separately.</text>
<text x="15.9" y="270.8">12</text>
</g>
<text font-size="2.5" fill="#231f20" x="15.8" y="22.7">SLVS124F – JUNE 1995 – REVISED JANUARY 1999</text>
<g font-size="2.1" fill="#231f20">
<text x="76.3" y="271">POST OFFICE BOX 655303</text>
<text x="105.9" y="271">DALLAS, TEXAS 75265</text>
</g>
</svg>
